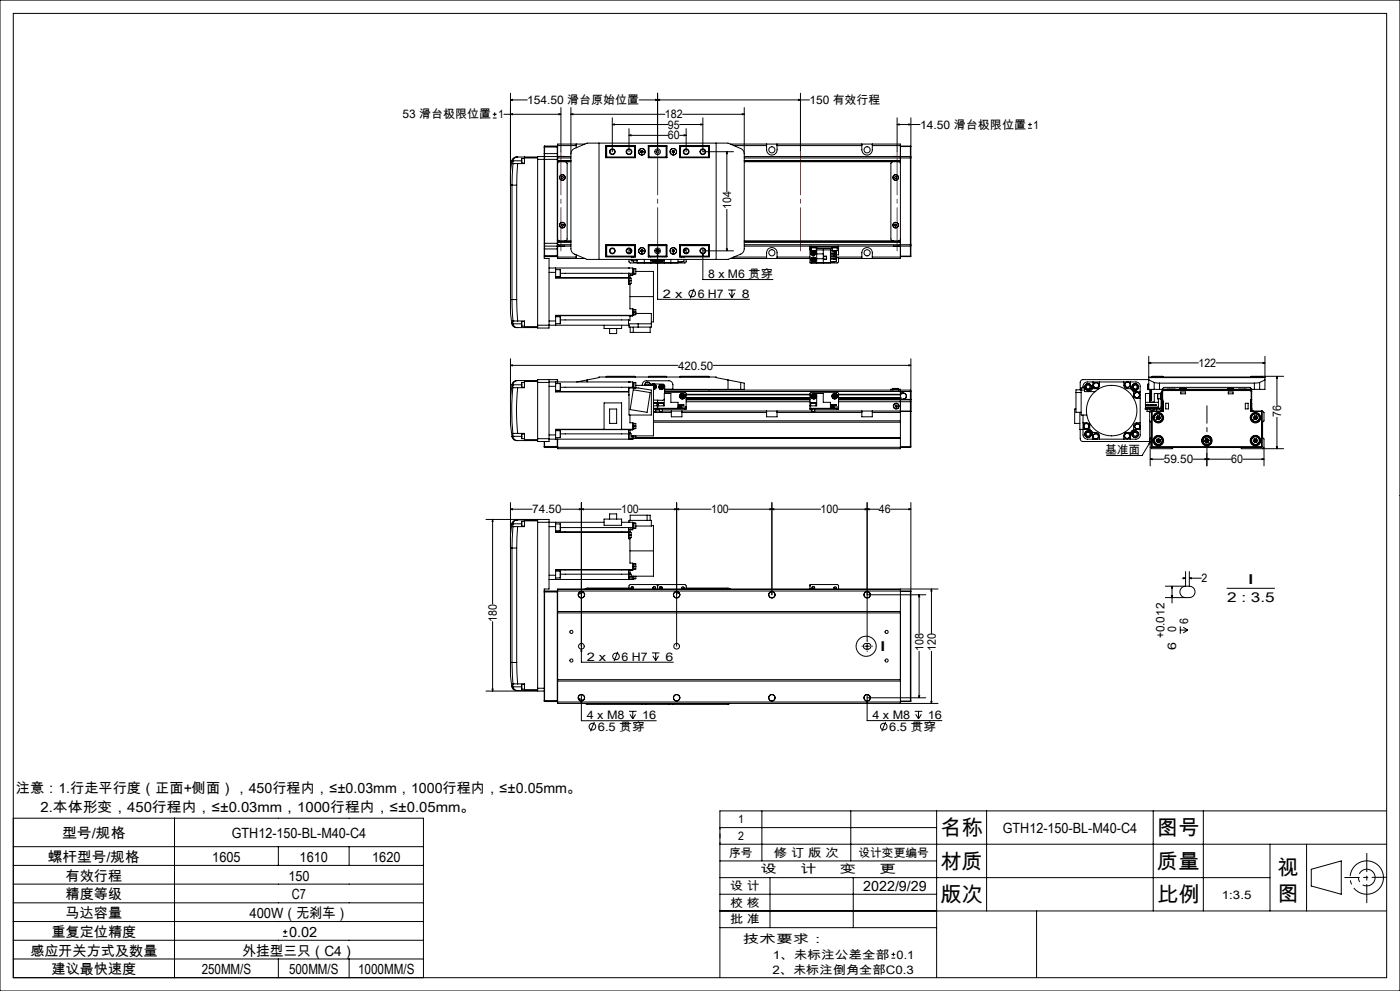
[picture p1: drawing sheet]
<svg xmlns="http://www.w3.org/2000/svg" width="420mm" height="297mm" viewBox="0 0 420 297" stroke-linecap="round" stroke-linejoin="round" font-family="sans-serif">
<g fill="none" stroke="#000" stroke-width=".3">
<path d="M0 0h420v297h-420zM4 4h412v289h-412zM147.8 35.4h1.2M147.8 34.3h1.2M148.4 33.7v1.1M151.2 34.3h17.1M153.1 29.9l.6-.1v.3zM153.1 34.3l.6-.2v.3zM153.1 29.9h5.1M153.1 27.9v61.9M167.7 34.1l.6 .2-.6 .1zM168.3 32.2v13.3"/>
<path d="M171.3 34.3l.6-.2v.3zM171.3 32.2v42.4l.3 .9 .4 .5 4.1 1.7h42.3l4.4-1.9 .5-1.2v-42.4M171.3 34.3h28.2M183.7 37.3l.6-.2v.4zM183.7 37.3h16.6M183.7 35.3v10.2M188.7 38.6v6.9M196.7 29.8l.6 .1-.6 .2zM197.3 29.9l.6-.1v.3zM197.3 27.9v17.6M203.9 37.3h7M204.8 34.3h18.5"/>
<path d="M205.8 38.6v6.9M210.3 37.1l.6 .2-.6 .2zM210.9 35.3v10.2h9.2M222.7 34.1l.6 .2-.6 .1zM239.5 29.8l.6 .1-.6 .2zM240.1 27.9v17.6M242.9 29.9h-51.2M269.1 37.3l.6-.2v.4zM269.1 37.3h6.9M269.1 35.3v10.2M272.7 37.1l.6 .2-.6 .2zM273.3 35.3v11.8"/>
<path d="M308.4 38.4h1.2M308.4 37.3h1.2M309 36.8v1.1M153.5 48.3l-.4 3.2v4h.5M153.5 48.3l.3 .1M153.6 55.5h1.4M153.6 55.5v34.3M153.8 48.4l.1 .6M153.9 49l-.3 6.5M153.9 49h.1M153.9 49h1.4M153.9 48.2h2.6"/>
<path d="M153.9 48.2l-.1 .2M155 55.5v34.3M155.3 47.1h-.3a1.44 1.44 0 0 0-1.5 1.2M155.3 49l-.3 6.5M155.3 47.1a1.42 1.42 0 0 0-1.4 1.1M155.3 47.1h6M156.5 47.5v1.4M156.5 47.5h.8M156.5 48.9h.8M157.3 47.1v.2M157.3 47.3v1.7h-2M157.3 47.3h4"/>
<path d="M161.3 47.8v49.7M161.3 47.8h6M163.3 46.9h-2v.9M163.3 46.9v30.6h1.4v20.8h-3.4v-.8M163.3 46v.9M163.3 46h4M163.3 44.1h4M163.4 46.9v26.9M163.4 43.8v3.1M163.4 43.8l-.1 2.2M163.4 46.9h3.8M163.4 46.9l-.1 .1"/>
<path d="M163.4 43.8h3.8M167.2 46.9v26.9M167.2 43.8v3.1M167.2 46.9l.1 .1M167.2 43.8h.1M167.3 46.9h.1M167.3 47v.8M167.3 47.8v25.1M167.3 46.9h4M167.3 48.1h4M167.3 43.6h5.6M167.3 47.3h4"/>
<path d="M167.7 46.9h1.7M168.6 52.9h.3l.1 .3-.2 .3h-.3l-.1-.3zM169.5 48.5l.5 .1 .1 .4v22.6l-.1 .4-.5 .2M171.3 48.5h-3.4l-.5 .2-.1 .3M171.3 46.1l.3-.9 .4-.5 4.1-1.8h42.3l4.1 1.8 .5 .5 .3 .9M172.9 43.2v1.1M175.5 43.2h-8.2v3.7M179.7 42.9v34.8M181.8 46.9h.1M181.8 43.7h8.8v3.6h-8.8zM181.9 43.8v3.5M181.9 43.8h8.7"/>
<path d="M181.9 43.8l.1 .1M182 47.1h8.4M182 43.9h8.4M182 43.9v3.2M182 47.1l-.1 .1h8.7M188.7 40.6l.6-.2v.3zM188.7 40.6h11.6M190.4 43.9l.2-.1v3.4l-.2-.1M190.4 43.9v3.2M192.3 45.6l.2 .2M192.3 45.3v.3M192.6 45.2l.3 .1"/>
<path d="M192.6 45.2l-.3 .1M192.8 45.6l-.3 .2M192.9 45.3l-.1 .3M194.5 43.7l.1 .1M194.5 43.7h5.6v3.6h-5.6zM194.5 43.8h5.6l-.3 .1M194.6 43.8v3.4l.1-.1M194.6 43.8l.1 .1M194.7 47.1h5.1M194.7 43.9h5.1M194.7 43.9v3.2M199.8 43.9v3.2"/>
<path d="M199.8 47.1l.2 .1h-5.5M201.7 45.6l.3 .2M201.7 45.3v.3M202 45.2l.3 .1M202 45.2l-.3 .1M202.3 45.3v.3M202.3 45.6l-.3 .2M203.9 40.6h1.9M203.9 43.7h8.9v3.6h-8.9zM203.9 43.8h8.8M204.1 43.9l-.1-.1v3.4l.1-.1M204.1 47.1h8.4"/>
<path d="M204.1 43.9h8.4M204.1 43.9v3.2M204.6 43.7v.1M205.2 40.4l.6 .2-.6 .1zM212.5 43.9v3.2M212.5 47.1l.2 .1h-8.8M212.7 43.8v3.5M212.7 46.9h.1M212.7 43.8l-.2 .1M214.8 42.9v34.8M218.1 45.5l.1 .6h-.3zM218.1 45.5v11.9"/>
<path d="M219.1 43.2h51v34.3h-18.5M220.1 43.6h9.9M223.3 48.5h46.3l.5 .2v.3M223.3 46.9h49.8M223.3 48.1h46.8M223.3 47.3h49.8M230 43.2a3.2 3.2 0 0 0 .4 2.8 1.56 1.56 0 0 0 1.7 .4 1.56 1.56 0 0 0 1-1.5v-1.7M233.1 43.6h25.5M258.6 43.2a3.2 3.2 0 0 0 .4 2.8 1.56 1.56 0 0 0 1.7 .4 1.56 1.56 0 0 0 1-1.5v-1.7M261.7 43.6h8.4M267.9 48.5l-.5 .1-.1 .4v22.6l.1 .4 .5 .2M268 46.9h1.7"/>
<path d="M268.6 52.9h.3l.1 .4-.2 .2-.3-.1zM270.1 43.8h3M270.1 43.9h3M273.1 46.9v.4M273.1 47.3h.2M273.1 46.9l.2 .2M273.1 43.8v.1M273.1 43.9v3M273.1 47.3v26M273.3 47.1v.2M273.3 47.3v26M163.3 76.6h4"/>
<path d="M163.3 72.9h4M163.3 73.7l.1 .1M163.3 74.6h4M163.3 76.8l.1 .1M163.4 73.8v3.1M163.4 73.8h3.8M163.4 76.9h3.8M167.2 73.8v3.1M167.3 71.6l.1 .4 .3 .2h3.6M167.3 73.7h.1M167.3 72.9v.8M167.3 73.8v3.7h8.2"/>
<path d="M167.3 73.8h4M167.3 72.5h4M167.3 77h5.6M167.3 73.3h4M167.3 73.7l-.1 .1M167.3 76.8l-.1 .1M167.7 73.8h1.7M168.4 67.4l.2-.2 .3 .1 .1 .3-.2 .2-.3-.1zM172.9 76.4v1.1M181.8 73.8h.1M181.8 73.4h8.8v3.6h-8.8zM181.9 73.4v3.5"/>
<path d="M181.9 76.9h8.7M182 73.6v3.2M182 73.6h8.4M182 76.8h8.4M182 76.8l-.1 .1M188.7 77.7v.8l.4 .3h8M188.7 74.5v1.4M189.1 75.1h.3M189.1 74.6v.5M189.3 77.7l.1 .2M189.4 77h.1M189.4 77.7v.4h1.7"/>
<path d="M189.4 75.2v.3M189.4 75.2h.1M189.5 78.1h.4M190 78.1v.6h1.1M190 76.9v.1M190.4 73.6l.2-.1v3.4l-.2-.1M190.4 73.6v3.2M190.6 73.5h-8.7l.1 .1M191.1 77.7v1.1h12.3v-1.1M192.3 75.3l.2 .2M192.3 75v.3M192.6 74.9l.3 .1"/>
<path d="M192.6 74.9l-.3 .1M192.8 75.3l-.3 .2M192.9 75l-.1 .3M193.3 77.7v1.1M194.5 73.4h5.6v3.6h-5.6zM194.5 73.5h5.6l-.3 .1M194.6 76.9l-.1 .1M194.7 73.6l-.1-.1v3.4M194.7 73.6v3.2M194.7 73.6h5.1M194.7 76.8h5.1M194.7 76.8l-.1 .1"/>
<path d="M195 76.9v.1M195.2 76.9v.1M195.3 77.7v1.1M195.4 78h.1M195.4 78h1.5M195.4 77.7v.3M195.5 78a.77 .77 0 0 0 .9 .6 .77 .77 0 0 0 .7-.9 .76 .76 0 0 1-.7 .8 .76 .76 0 0 1-.8-.5M195.7 76.9v.1M196 78l.1 .2M196.2 78l-.1 .2M196.5 78l.1 .1M196.6 78.1l-.5 .1"/>
<path d="M196.6 78v.1M196.8 75.1h.1M196.9 75.3l.1 .2M196.9 75.1h.1M196.9 75v.1M196.9 77.7v.3M197 74.9h.6M197.3 76.1l.1 .6h-.3zM197.3 74.3v15.4h27.6M197.5 77.7a.76 .76 0 0 0 .6 .9 .76 .76 0 0 0 .9-.6M197.7 78h.1M197.7 75.1h.1"/>
<path d="M197.7 78h1.5M197.7 75v.1M197.7 77.7v.3M197.7 75.3l-.1 .2M197.9 78v.1M197.9 78.1l.4 .1M198 78l-.1 .1M198.3 78v.2M198.6 78l-.3 .2M198.9 76.9v.1M199.2 77.7v.3M199.3 77.7v1.1"/>
<path d="M199.4 76.9v.1M199.8 76.8l.3 .1h-5.6M199.8 73.6v3.2M201.3 77.7v1.1M201.7 75.3l.3 .2M201.7 75v.3M202 74.9l.3 .1M202 74.9l-.3 .1M202.3 75v.3M202.3 75.3l-.3 .2M203.9 73.4h8.9v3.6h-8.9zM203.9 76.9h8.8"/>
<path d="M203.9 73.5h8.8l-.2 .1M204.1 73.6l-.1-.1v3.4l.1-.1M204.1 73.6v3.2M204.1 73.6h8.4M204.1 76.8h8.4M204.5 76.9v.1M204.5 78.4v.3h-1.1M204.6 76.9v.1M205.1 75.1h.4M205.2 77h.1M205.2 77.9v-.2v.7h-1.8M205.5 75.1h-.4"/>
<path d="M205.5 74.6v.5M205.8 77.7v.8l-.3 .3h-8M205.8 74.5v1.4M210.9 76.1l.1 .6h-.3zM210.9 74.3v9.5h21M210.9 75.2h9.2M212.5 73.6v3.2M212.5 76.8l.2 .1M212.7 73.4v3.5M212.7 73.8h.1M217.9 74.6h.3l-.1 .6zM218.1 62.8v12.4"/>
<path d="M219.1 77.5h23.9M220.1 77h9.9M223.3 73.8h49.8M223.3 72.5h46.8M223.3 73.3h49.8M230 77.5a3.2 3.2 0 0 1 .4-2.9 1.58 1.58 0 0 1 1.7-.3 1.58 1.58 0 0 1 1 1.5v1.7M233.1 77h9.9M243 74h.4M243 74v.5M243 74.5v4.3h6.1v-3.9M243 73.8v.2M243 74.9h.3"/>
<path d="M243 74.5h.3M243.3 74v.3h1.7v-.3M243.3 75.1h1M243.3 75.1h1.6M243.3 74.3v.8M243.4 73.8v.2M243.4 74h7.7M243.6 76l.3 .2M243.6 77.7l.1 .4M243.6 77.7l.8 .3M243.6 75.1a.76 .76 0 0 0-.3 1 .76 .76 0 0 0 1 .4 .76 .76 0 0 0 .4-1M243.6 75.6v.4"/>
<path d="M243.6 75.6l.4 .2M243.7 78.1l.4 .1M243.7 75.1a.75 .75 0 0 0-.4 1 .75 .75 0 0 0 1 .4 .75 .75 0 0 0 .4-1M243.9 77.4l.4 .1M243.9 77.4l-.3 .3M243.9 77.4l.2 .8M244 75.8l.3 .3M244 75.8l-.1 .4M244.1 75.4l.3 .2M244.1 75.4l-.5 .2M244.1 75.4l-.1 .4M244.3 75.1l.4 .4"/>
<path d="M244.3 77.5l.1 .5M244.3 77.5l-.6 .6M244.3 76.1l-.4 .1M244.4 75.6l-.1 .5M244.4 75.6l-.8 .4M244.4 78l-.3 .2M244.9 75.1h-.6M244.9 74.3v.8M244.9 74.9l4.8 .1M244.9 74.5h4.8M245 74.9v3.9M245 76.1h2"/>
<path d="M245 77.5h2M247 74.9v3.9M247.1 76.8h.9v.9h-.9zM249.1 75.5h1.8v.4M249.1 76.2h1.8v.5h-1.8M249.1 77h1.8v.4h-1.8M249.1 77.7h1.8M249.1 75.9h1.8M249.6 74v.3h1.6M249.7 75.1h1.5M249.7 74.3v.8M250.2 77.4v.3l.4-.2 .3 .2"/>
<path d="M250.2 75.1v.4M250.2 76.7v.3M250.2 78.4v.3h-1.1M250.4 75.5h.4M250.5 77.5h.1M250.9 75.9l-.2 .3-.5-.3v.3M250.9 75.7v.2M250.9 77.7v.2M250.9 77.3h.7v1.2l-.4 .3h-8M250.9 77.7v.7h-1.8M250.9 77h7.7M251.1 74h.5"/>
<path d="M251.1 73.8v.2M251.2 74.3v.8M251.2 74.5h.4M251.2 74.3h.1M251.3 74v.3M251.6 74v.5M251.6 73.8v.2M251.6 74.5v1.9h-.7M258.6 77.5a3.2 3.2 0 0 1 .4-2.9 1.58 1.58 0 0 1 1.7-.3 1.58 1.58 0 0 1 1 1.5v1.7M261.7 77h8.4M268 73.8h1.7M268.4 67.4l.2-.2 .4 .1v.3l-.3 .2z"/>
<path d="M270.1 71.6l-.1 .4-.3 .2h-46.4M270.1 76.9h3M270.1 76.8h3M273.1 73.3h.2M273.1 73.3v.5M273.1 76.8h.2M273.1 76.8v.1M273.1 73.8v3M273.3 73.3v.3M273.3 73.6l-.2 .2M273.3 76.8l-.2 .1M273.3 73.6v3.2"/>
<path d="M153.1 89.8v4l.4 3.1M153.1 89.8h.5M153.5 96.9a1.47 1.47 0 0 0 1.8 1.3M153.6 89.8h1.4M153.6 89.8l.3 6.4M153.8 96.9h-.3M153.8 96.9l.1 .1M153.9 96.2h1.4M153.9 96.2h.1M153.9 96.2l-.1 .7M153.9 97a1.35 1.35 0 0 0 1.4 1.2M153.9 97h2.6"/>
<path d="M155 89.8l.3 6.4M155.3 96.2h2v1.7M155.3 98.2h6M156.5 97.7h.1M156.5 96.3h.1M156.5 96.4v1.3M156.5 96.3h.8M156.5 97.8h.8M157.3 97.9v.3M157.3 97.9h4M164.7 80.3h25.1v1.6M164.7 96.2h2"/>
<path d="M164.7 81.6h2M166.7 83.2l22.1 .1v1.7M166.7 80.3v1.3M166.7 96.2v1.3M166.7 81.6v1.7h21.9M166.7 82.9h1.4M166.7 80.8h1.4M166.7 97h1.4M166.7 94.9h1.4M166.7 94.6h23.1M168.1 80.8v2.1M168.1 94.9v2.1"/>
<path d="M168.1 95.9l20.5 .1M168.1 81.9h21.7M181.2 97.5v1h5.3v-1M182.9 98.5v1.5h2.1v-1.5M188.6 83.3v.8M188.6 84.1v1.2h.4M188.6 81.9v1.4M188.6 81.9h.1M188.6 97.5h.1M188.6 80.3h.1M188.6 96v1.5M188.6 84.1h.7"/>
<path d="M188.6 97h6.8M188.6 83.1h.4M188.8 83.4h.5v.7M189 84.9v.4M189 85.3v7.3h.8v1.9M189 83.1v.3M189 88.9h7M189.1 98v1.6h6v-1.6M189.3 84.1v.8l-.7 .1M189.8 94.5v.1M189.8 92.7h.4v1.7h-.4M189.8 94.6l-.8 .1v1.3h-.4"/>
<path d="M189.8 81.9v.4M189.8 82.3h-.8v.8M189.8 80.5h.4v1.7h-.4M189.8 82.3v.3h-.8M189.8 94.5h-23.1v1.7M189.8 93.6h.9M190 98v1.6M190 92.7v1.7M190 80.5v1.7M190.2 92.8h.5v.8M190.2 80.5h.5v1.6h-.5M190.7 93.6v.7h-.5"/>
<path d="M190.7 81.3h5.3v7.6M190.7 93.9h4.7v4.1h-6.7v-.5h-27.4M191.5 97v1M196 88.9v7.6h-.6M208.2 86.6l-1.1 2.8M218.4 86.9h2.3M218.7 87.8l.9 1.4M219.6 86.9v2.3M220.4 87.8l-.8 1.4M153.1 119.1v8l.5 3.7M153.1 109.5l.6-.1v.2zM153.1 107.5v11.6"/>
<path d="M153.1 109.5h50.3M153.6 115.3h.1M153.6 115.3l.3 .1M153.6 115.3l-.5 3.8M153.8 116.2a74.7 74.7 0 0 0 0 13.7M153.8 116.2h1.5M153.9 115.4l-.1 .8M153.9 115.3v.1M153.9 115.3h2.6M155.3 114a1.47 1.47 0 0 0-1.7 1.3M155.3 116.2a66.6 66.6 0 0 0 0 13.7M155.3 114a1.39 1.39 0 0 0-1.4 1.3"/>
<path d="M155.3 114h6M156.5 116h.1M156.5 115.3v.7M156.5 114.6v.7M156.5 115.3v.8M156.5 114.6h.8M156.5 116.1h.8M157.3 114v.3M157.3 114.3h4M157.3 114.3v1.9h-2M161.3 114.6h3.4M161.3 114.6v16.9"/>
<path d="M164.7 113.8v.8M164.7 114.5h25.1v1.6M164.7 114.6v16.9M164.7 115.8h2M166.7 114.5v1.3M166.7 115.8v1.7h21.9v-1.2h2.9l3.9 .6v7.5h-6.7v-8.1M166.7 117h1.4M166.7 115h1.4M166.7 117.3h21.9M167.2 113.8h-5.9v.8M167.2 113.8v.7M167.2 113.8l.1 .7"/>
<path d="M168.1 115v2M168.1 116.1h21.7M176.1 113.9v.6M176.1 113.9l3.6-.7v-.2h35.1v.2l3.6 .7M176.1 113.9l-3.1 .6M181.9 112.9h8.7M181.9 112.9v.1M188.6 114.5h.1M188.7 118.2v.2M188.8 114.5h.1M189.8 116.1v.2M189.8 114.6h.2v1.7"/>
<path d="M190 116.8l5.1 .8-1 6-5-.8zM190 114.6l.7 .1v1.6M190.2 114.6v1.7M190.6 112.9v.1M190.7 115.5h5.3M192.7 115.5a1.23 1.23 0 0 1 1.2-1.4h6.8a1.21 1.21 0 0 1 1.2 1.2v1.4h20.3M193.4 115.5a.87 .87 0 0 1 .9-1 .87 .87 0 0 1 .9 1l.4-.5 3.5 .2 .3 .4v2.3M193.5 115.5a.79 .79 0 0 1 .8-.9 .79 .79 0 0 1 .8 .9M194 115.5a.29 .29 0 0 1 .3-.4 .29 .29 0 0 1 .2 .4M194.6 112.9h5.4M194.6 112.9v.1M195.5 115.5a.77 .77 0 0 1 1.3 .1 .77 .77 0 0 1-.8 1.1 .75 .75 0 0 0 .8-1.1 .75 .75 0 0 0-1.3-.1"/>
<path d="M196 115.5v15.1h-6.7M196 115.5l.4 .1M196 116.3h.3M196 115.9h.1M196 115.6l.1 .3M196.1 115.9l.2 .4M196.1 115.9l.4 .1M196.1 115.9l-.1 .1M196.4 115.6l.1 .4M196.4 115.6l-.3 .3M196.5 116l-.2 .3M197.3 119.9v2.8"/>
<path d="M198 115.9l.1 .4M198 115.9l.4 .1M198.1 116.3l.4 .1M198.3 115.6l-.3 .3M198.3 115.6l.4 .1M198.3 115.6l.1 .4M198.4 116l.1 .4M198.4 116l.4 .1M198.7 115.7l.1 .4M198.7 115.7l-.6 .6M198.8 116.1l-.3 .3M199.3 119.6l-.5 .4-2.8-.1"/>
<path d="M199.4 117.6h6.3l.1 .3v4.1M199.4 116.9h73.7M199.4 116.6h2.5M199.4 117.3h73.7M200 112.9v.1M204 112.9h8.7M204 112.9v.1M204.3 118.6l.1 .4M204.3 118.6l.8 .3M204.4 119l.4 .2M204.7 118.3l.4 .2M204.7 118.3l-.4 .3"/>
<path d="M204.7 118.3l.1 .9M205.1 118.5v.4M205.1 118.5l-.7 .5M205.1 118.9l-.3 .3M205.8 119.2h37.2M205.8 118.2h37.2M205.8 118.3h37.2M205.8 119.8h37.2M205.8 119.7h37.2M205.8 119.3h37.2M212.7 112.9v.1M212.7 116.7v.2"/>
<path d="M214 109.5h59.3M218.4 113.9v2.8M218.4 113.9l3.8 .7M222.2 114.6l1.1 .2v1.9h-1.1M222.2 114.6v2.1M243.7 118.8l.4 .4M243.8 118.5l-.1 .3M243.8 118.5l.6 .5M244.1 118.7l-.4 .1M244.1 118.7v.5M244.2 118.3l.3 .3M244.2 118.3l-.4 .2"/>
<path d="M244.2 118.3l-.1 .4M244.4 119l-.3 .2M244.5 118.6l-.1 .4M244.5 118.6l-.4 .1M250 118.6v.4M250 119l.4 .2M250 118.6l.4 .1M250.4 118.3l.4 .2M250.4 118.3l-.4 .3M250.4 118.7l-.4 .3M250.4 118.3v.4M250.4 118.7v.5"/>
<path d="M250.4 118.7l.4 .2M250.8 118.5v.4M250.8 118.9l-.4 .3M250.8 118.5l-.4 .2M251.6 118.2h18.5M251.6 119.2h18.5M251.6 118.3h18.5M251.6 119.8h21.5M267.9 116.4h1.7M267.9 116.6h.1M267.9 116.7h-.6v.2M267.9 116.6h1.7"/>
<path d="M267.9 116.4v.5M267.9 116.7h1.7M269.5 116.7h.1M269.6 116.7h.5v3M269.6 116.4v.5M270.1 119.2l-18.5 .1M270.1 119.7v14.8h-102.8v-2.9M270.1 119.2h.1M270.1 118.2h.1M270.1 119.7h.1M270.1 117.8h.9M270.1 119.7h3"/>
<path d="M270.1 117.9h.9M271 117.8a.99 .99 0 0 1 1 .8 .99 .99 0 0 1-.8 1.1M271 117.9a.88 .88 0 0 1 .9 .8 .88 .88 0 0 1-.9 .9M271 117.8v.1M271 119.6v.1M271 119.6l-19.4 .1M272.7 109.4l.6 .1-.6 .1zM273.1 116.9v.4M273.1 119.7l.2 .1M273.1 119.7v.1M273.1 119.8v.6M273.1 117.3v2.4"/>
<path d="M273.3 119.8h-.2M273.3 119.8l-.2 .6M273.3 107.5v26.4M322.8 117.6h1.5M324.3 116.8h-1.5v6.8h1.5M324.3 116.9h1.1M325.9 115.6l.5-.3 .6 .3v.7l-.6 .3-.5-.3zM327.7 116.5a1.37 1.37 0 0 1-1.3 .9M327.7 116.5h1.5l.2 .2M327.9 114.5l-.2 2M328.5 117.4h.1M328.5 117.4h-3.1v-1.1h-1.1v8.1h1.7"/>
<path d="M328.8 114.6a.83 .83 0 0 0-.8 .9 .83 .83 0 0 0 .8 .8M328.8 114.6a.83 .83 0 0 1 .9 .9 .83 .83 0 0 1-.9 .8M329.8 114.5v1.1l-.3 .6 .2 .3M337.1 114.5v1a.96 .96 0 0 0 1 1h1.2l.8 .8M338.1 114.5h-11.9a1.42 1.42 0 0 0-1.3 1.8M338.4 114.5h2.4a1.27 1.27 0 0 1 1.3 1.3v11.9M339.1 114.5l.2 2.1M339.8 117.2l.3 .1M340 119.3l.3-.2 .6 .3h1.2M340.1 117.3l2 .2M340.1 117.3v1.4l-.3 .2M340.2 118.4a.85 .85 0 0 0 .9 .8 .85 .85 0 0 0 .8-.8"/>
<path d="M340.2 118.4a.85 .85 0 0 1 .9-.8 .85 .85 0 0 1 .8 .8M340.2 118.4a.85 .85 0 0 1 .9-.9 .85 .85 0 0 1 .8 .9M340.2 115.4h.7l.3 .6-.3 .6h-.7l-.3-.6zM344.3 115.2l.1 1.6M344.4 115.2h-.1M344.4 115.1l-.1 .1M344.4 115.2v1.6M344.4 115.1v.1M344.4 116.8h.8M344.4 115.2h.2M344.4 115.1h.2M344.6 108.8l.6-.2v.3z"/>
<path d="M344.6 106.8v9.9h1.7M344.6 108.8h14.9M344.6 113.8h-19.7a.84 .84 0 0 0-.8 .8v2.2M344.6 113h34.9M344.6 113.2h34.9M344.6 113.9l1.7 .7M344.9 116.8v3.7M345.2 119.4v.6h.3v-.6M345.2 119.4h.3M345.2 116.7v2.7M345.5 112.9h3.4M345.5 112.9v.1"/>
<path d="M345.5 116.7v2.7M346.3 114.6l1.5 .2M346.3 116.7h1.5M346.3 114.6v2.1M347.3 118v1.5M347.3 119.5h.8M347.3 118h.8M347.5 118l-1.2-.1v2.6h-1.4v-2.6h-1.3v4.5M347.5 119.5v2.9M347.8 116.7h.9M347.8 114.8h28.5M347.8 114.8v1.9"/>
<path d="M348.3 117.9h-.2v1.7h.2M348.3 118h.4M348.3 118v4M348.7 117.6h-.4v.4M348.7 116.7v4.2M348.7 116.7l.4-.6h26l.4 .6M348.7 119.8l.1 .6M348.7 116.6h26.7M348.7 116.6v.5M348.7 119.9v1M348.8 119.8l.2 .6M348.8 119.7v.1"/>
<path d="M348.8 119.7l-.1 .1M348.8 119.8h-.1M348.8 117.3v2.4M348.9 112.9v.1M349.1 116.9v.1M349.1 117l-.3 .3M349.1 116.9l-.4 .3 .1 .1M349.1 116.9h26M349.1 117h26M350.2 116.9v-.2h.6v.2M352.5 116.6v.1M354 116.6l.1 .1"/>
<path d="M354 116.4h1.8M354 116.6h1.8M354 116.4v.2M354.2 117.5h1.4v.5h-1.4zM355.8 116.6l-.1 .1M355.8 116.4v.2M364.8 108.8h14.7M368.3 116.6l.1 .1M368.3 116.4h1.8M368.3 116.6h1.8M368.3 116.4v.2M368.5 117.5h1.4v.5h-1.4z"/>
<path d="M370 116.7h.1M370.1 116.4v.2M371.7 116.6v.1M373.3 116.9v-.2h.6v.2M375.1 117l.3 .3M375.1 116.9v.1M375.1 116.9l.3 .2v.2M375.2 112.9h3.4M375.2 112.9v.1M375.3 119.8l-.2 .6M375.3 119.8h.2M375.4 119.7l.1 .1"/>
<path d="M375.4 119.7l-.1 .1M375.4 117.3v2.4M375.4 116.6v.5M375.4 119.9v1M375.5 119.8l-.2 .6M375.5 116.7h.8M375.5 116.7v4.2M376.3 116.7h1.6M376.3 114.8v1.9M377.9 114.6l-1.6 .2M377.9 114.6v2.1M378.5 112.8l.1 .1"/>
<path d="M378.6 112.9v.1M378.9 108.6l.6 .2-.6 .1zM379.5 106.8v9.9h-1.6M379.5 113.9l-1.6 .7M383.1 112.8l.1 .6h-.3zM383.1 112.8v8.7M385.1 112.8l-9.9 .1M153.6 130.8a1.41 1.41 0 0 0 1.7 1.2M153.6 130.8h.1M153.8 129.9l.1 .9M153.9 130.8h.1M153.9 130.8a1.39 1.39 0 0 0 1.4 1.2"/>
<path d="M153.9 130.8h-.3M153.9 130.8h2.6M155.3 129.9h-1.5M155.3 132h6M155.3 129.9h2v1.9M156.5 130.8v.7M156.5 130.1v.7M156.5 130.1h.8M156.5 131.5h.8M157.3 131.8v.2M157.3 131.8h4M161.3 131.5v.8h3.4v-.8"/>
<path d="M161.3 131.5h3.4M163.3 133.8h4M163.3 132.3l.1 1.8M163.4 132.3v1.8M163.4 134.1h3.8M164.7 130.3h2M166.7 130.3v1.3M166.7 131.2h1.4M166.7 129.1h1.4M166.7 128.8h23.1M167.2 131.6v2.5M168.1 129.1v2.1"/>
<path d="M168.1 130h20.5M181.2 120.8h5.3v7.9h-5.3zM181.2 128.7h-14.5v1.6M182.9 122.6h2.1v4.3h-2.1zM186.5 128.7h3.3M188.6 128.8h.1M188.6 128.8v1.2M188.6 130v1.6M188.6 131.6h.1M188.6 130h.7v1.6h-.5M188.6 129.6h.4M188.8 130v1.6"/>
<path d="M189 129.6v.4M189 124.4v2.3h.8v2M189 131.6h.1M189.8 128.7v.1M189.8 126.9h.4v1.6h-.4M189.8 128.8h-.8v.8M189.8 130.6v1h-25.1M189.8 127.7h.9M190 126.9v1.6M190 130.6v.9M190.2 126.9h.5v.8M190.2 130.6v.9h-.4"/>
<path d="M190.2 131.4h79.9M190.7 127.7v.8h-.5M190.7 130.6v.8M190.7 131.1h79.4M196 123.3h.7zM196 120.8h1.1M196 123.6h5.4M196 126.1h74.1M196 126.5h74.1M196 121.6h3.3v-3.7h2v2.7h2.1v1.8M196 122.4h.8M196 122.7h.8"/>
<path d="M196.1 120.8h1M196.7 122.7v.6M196.7 123.2h1.1M196.8 122.7h.5M196.8 122.4h.9M196.8 122.4v.3M197.1 120.8v.8M197.3 122.7h.4M197.5 120.8h1.5M197.5 120.8v.8M197.7 122.4h7.7M197.7 122.7h7.7"/>
<path d="M197.7 122.4v.3M197.8 123.3h.1M197.8 122.7v.6M197.9 123.3h.8M198.7 123.3h-.8M198.7 122.7v.6M198.7 123.2h2.7M199 120.8v.8M201.4 123.2h3.2M201.4 123.2v1.7h3.2v-1.7M203.4 121.4h1.8h-1.8M204.5 122v.2h-1.1"/>
<path d="M204.6 123.6h25.4M204.6 123.2h25.4M205.4 122.4h.4M205.4 122.4v.3M205.8 122.4v.3h-.4M205.8 122v.4M205.8 122h-2.4M205.8 120.4h37.2M230 123.2h3.1M230 123.2v1.7h3.1v-1.7M233.1 123.6h25.5M233.1 123.2h10.5"/>
<path d="M243 122.4h.4M243 121.6h2v-3.7h2v2.7h2.1v1.8M243.2 120.8h1.6M243.2 120.8v.8M243.4 122.4h7.7M243.4 122.7h7.7M243.4 122.4v.3M243.6 123.3h.1M243.6 122.7v.6M243.7 123.3h.7M244.4 123.3h-.7M244.4 122.7v.6"/>
<path d="M244.4 123.2h14.2M244.8 120.8v.8M249.1 121.4h1.8h-1.8M250.2 122v.2h-1.1M251.1 122.4h.5M251.1 122.4v.3M251.6 122v-4.1l-.2-.3h-8l-.4 .3v4.8h.4M251.6 122.4v.3h-.5M251.6 122v.4M251.6 122h-2.5M251.6 120.4h21.5M258.6 123.2h3.1"/>
<path d="M258.6 123.2v1.7h3.1v-1.7M261.7 123.6h8.4M261.7 123.2h11.4M268.7 121.4l.4 .1 .1 .3-.2 .2h-.4l-.1-.4zM270.1 133.9h3M270.1 123.3h3M273.1 133.9h.2M273.1 133.9v.2M273.1 123.2v.1M273.1 134.1h-105.9M273.1 120.4v2.8M273.1 123.3v10.6"/>
<path d="M273.3 133.9l-.2 .2M322.8 122.6h-.4v4.3h1.6M324 123.6v5.1h1.8M324.1 128.7v2.8a.84 .84 0 0 0 .8 .8h20.2M324.9 126.7h1.2l.5 .3 .3-.2M324.9 128.7l1.6 .1M324.9 124.4v5.9a1.33 1.33 0 0 0 1.3 1.3h2.4M325 127.7a.86 .86 0 0 1 .9-.9 .86 .86 0 0 1 .9 .9M325.1 127.7a.85 .85 0 0 1 .8-.8 .85 .85 0 0 1 .9 .8M325.1 127.7a.85 .85 0 0 0 .8 .9 .85 .85 0 0 0 .9-.9M326.1 129.5h.6l.4 .6-.4 .6h-.6l-.3-.6zM326.5 128.8h.4"/>
<path d="M326.5 128.8a1.81 1.81 0 0 1 1.4 2.2v.6M326.9 128.8l.8 .8h1.1a1.09 1.09 0 0 1 1 1v1M327.2 127.2l-.3 .1v1.5M337.3 129.6l.2 .3-.3 .4-.1 1.3M337.6 129.4l.2 .2h1.5M338.1 129.8a.85 .85 0 0 0-.8 .8 .85 .85 0 0 0 .8 .9M338.1 129.8a.85 .85 0 0 1 .9 .8 .85 .85 0 0 1-.9 .9M338.1 129.7a.86 .86 0 0 0-.8 .9 .86 .86 0 0 0 .8 .9M339.2 130l-.1 1.6M339.3 129.6l-.1 .4M340 129.8l.6-.3 .5 .3v.7l-.5 .3-.6-.3zM342.1 126.7h-1a.96 .96 0 0 0-1 1v1.1l-.8 .8"/>
<path d="M342.1 128.7h-1a1.55 1.55 0 0 0-1.9 1.3M342.1 127.9v2.4a1.26 1.26 0 0 1-1.3 1.3h-11.9M343.6 120.6h3.9M343.7 122h3.8v.2h-3.8zM344 122.4h-.4v.3h.4M344 122.4h3.9M344 121.4h.7zM344 122.7h1.2M344 122.4v.3M344.1 123.3h.9M344.1 123.3h.8M344.1 122.7v.6"/>
<path d="M344.9 126.1l.4 .4v4.6l-.2 .3v8.2M344.9 123.3v9M345 121.4h.4zM345 122.7v.6M345 123.3h-.1M345.1 132.5l-.2 .6-.3-.1zM345.1 134.1l.4 .4h6.1l.5-.4M345.1 132.5l-2.5 4h-10.6M345.1 137.6l.6-.1v.3zM345.1 137.6h4M345.2 122.7h.8M345.2 122.4v.3"/>
<path d="M345.5 123.3h.2M345.5 133.9h.2M345.5 133.9l.2 .2M345.5 123.3v10.6M345.7 133.9v.2M345.7 134.1h32.8M345.7 133.9h32.8M345.7 123.3h3.3M345.7 123.3v10.6M345.7 121.4h.4zM346 122.4v.3M346 122.7h1.9"/>
<path d="M346.1 122.7v.5M346.5 121.4h.4zM346.9 125.1l.2 .6M346.9 125.1l.6 .1M346.9 132.3l.5 .4M347 131.7l-.1 .6M347 131.7l.5 .3M347 122.7v.5M347.1 125.7l.6 .1M347.3 124.6l.6 .1M347.3 124.6l-.4 .5M347.3 124.6l.2 .6"/>
<path d="M347.5 132l-.6 .3M347.5 132l.5 .5M347.5 132l-.1 .7M347.5 125.2l.7 .1M347.5 125.2l-.4 .5M347.5 125.2l.2 .6M347.6 131.4l.5 .4M347.6 131.4l-.6 .3M347.6 131.4l-.1 .6M347.9 122.4v.3M347.9 124.7l.3 .6M347.9 124.7l-.4 .5"/>
<path d="M348 132.5l-.6 .2M348.1 131.8l-.1 .7M348.1 131.8l-.6 .2M348.2 125.3l-.5 .5M348.3 122l-.4 .4M348.3 122h.3M348.6 122.5l.1 .1M348.6 122.1l-.7 .6M348.6 122.6l-.5 .6M348.7 120.9l-.1 1.6M348.7 120.9v1.7M348.7 122.6h.1"/>
<path d="M348.7 120.9h.1M348.7 122.6l-.4 .6M348.8 120.9h.1M348.8 122.6h.1M348.8 120.9v1.7M348.8 120.4h.2M348.8 123.2l.2 .1M348.8 123.2h-3.5l-.4 .4M348.8 120.4v2.8M349 120.4v2.9M349.7 120.9h.9v1.7h-.9zM352 134.1h20.1"/>
<path d="M358 137.6h11.4M361.4 132.2l.4 .5M361.5 137.5l.6 .1-.6 .2zM361.6 131.5l-.2 .7M361.6 131.5l.5 .5M362.1 132l-.7 .2M362.1 132l.4 .5M362.1 137.6l.6-.1v.3zM362.1 135.9v3.7M362.3 131.4l.4 .5M362.3 131.4l-.7 .1M362.3 131.4l-.5 1.3"/>
<path d="M362.5 132.5l-.7 .2M362.7 131.9l-.2 .6M362.7 131.9l-.6 .1M372.1 134.1l.4 .4h12.6M372.9 137.6h6.3M373.6 120.9h.8v1.7h-.8zM375.1 120.4h.2M375.1 123.3h3.4M375.1 120.4v2.9M375.3 122.5h.1M375.3 123.2l-.2 .1M375.3 123.2h3.5l.4 .4v2.5l-.4 .4v4.6l.4 .4v8.1"/>
<path d="M375.3 120.4v2.8M375.3 120.9h.1M375.3 120.9v1.7M375.3 122.6h.2M375.3 120.9h.2M375.4 122.6l.4 .6M375.5 120.9v1.6M375.5 120.9v1.7M375.5 122.6l.5 .6M375.5 122.5v.1M376 132.1l.3 .5M376 125.1l.2 .6"/>
<path d="M376 125.1l.6 .1M376.2 125.7l.7 .1M376.3 131.5l-.3 .6M376.3 131.5l.3 .5M376.4 124.6l-.4 .5M376.4 124.6l.6 .1M376.4 124.6l.5 1.2M376.6 132l-.3 .6M376.6 132l.4 .6M376.6 125.2l.7 .1M376.6 125.2l-.4 .5M376.9 131.5l.4 .5"/>
<path d="M376.9 131.5h-.6M376.9 131.5l-.3 .5M377 132.6h-.7M377 124.7l.3 .6M377 124.7l-.4 .5M377.3 132l-.3 .6M377.3 132l-1.3 .1M377.3 125.3l-.4 .5M378.5 133.9v.2M378.5 133.9h.1M378.5 123.3h.1M378.5 123.3v10.6"/>
<path d="M378.6 137.5l.6 .1-.6 .2zM378.6 133.9l-.1 .2M378.6 123.3v10.6M379.2 134.1l-.4 .4M382.9 133.9h.3l-.1 .6zM383.1 125.1v9.4M145.8 155.7h18.9v20.8h-1.4l.1 33.8M147.8 155.7l.1 .6h-.3zM147.8 155.7v25.3M153.1 152.6l.6-.1v.3zM153.1 150.6v47.9M153.1 152.6h6.6"/>
<path d="M153.5 157.1l-.4 3.2v3.9h.5M153.5 157.1h.3M153.8 157.1l.1 .7M153.9 157.8l-.3 6.4M153.9 157.8h.1M153.9 157.8h1.4M153.9 157l-.1 .1M153.9 157h2.6M155.3 155.8h-.3a1.43 1.43 0 0 0-1.5 1.3M155.3 157.8l-.3 6.4M155.3 155.8a1.39 1.39 0 0 0-1.4 1.2M155.3 155.8h6"/>
<path d="M156.5 156.2v1.5M156.5 156.2h.8M156.5 157.7h.8M157.3 155.8v.3M157.3 156.1v1.7h-2M157.3 156.1h4M161.3 155.7v.8M161.3 156.5v49.8M161.3 156.5h19.9M164.7 157.8h2M166.7 156.5v1.3M166.7 157.8v1.7l22.6 .1v.7"/>
<path d="M166.7 159.1h1.4M166.7 157h1.4M166.7 159.4h21.9M168.1 157v2.1M168.1 158.1h21.7M168.5 152.6h17.8M173.8 152.5l.6 .1-.6 .2zM174.4 152.6l.6-.1v.3zM174.4 150.6v47.9h27.6M181.2 155.6h5.3v1.8h-5.3zM182.9 155.6v-1.6h2.1v1.6M186.5 156.5h3.3v1.6"/>
<path d="M188.6 159.4v.9M188.6 158.1h.1M188.6 158.1v1.3M188.6 156.5h.1M188.6 159.3h.4M188.7 156.5v-.5h6.7v1.7h-4.7M188.8 159.5v1.7M189 159.3v.3M189.1 156v-1.6h6v1.6M189.8 158.1v.4M189.8 158.5h-.8v.8M189.8 156.7h.4v1.7h-.4"/>
<path d="M189.8 158.5v.3h-.8M190 156.7v1.7M190.2 156.8h.5v1.5h-.5M194.1 154.4v1.6M195.4 157.5h.6v7.6M202.4 152.5l.6 .1-.6 .2zM203 152.6l.6-.1v.3zM203 150.6v43.1M213.3 152.6h-21.6M218.6 152.6h27.6M231 152.5l.6 .1-.6 .2zM231.6 150.6v27.7"/>
<path d="M231.6 152.6l.6-.1v.3zM259.5 152.5l.6 .1-.6 .2zM260.1 150.6v41.5M260.1 152.6l.6-.1v.3zM263.6 152.6h-12.1M267.2 152.6h6.1M272.7 152.5l.6 .1-.6 .2zM273.3 150.6v59.5M153.6 164.2h1.4M153.6 164.2v34.3M155 164.2v34.3M163.3 177.4h4"/>
<path d="M163.4 177.1v33.2M163.4 177.1h3.8M163.4 177.1l-.1 .1M164.7 172.4h2M166.7 172.4v1.3M166.7 173.2h1.4M166.7 171.2h1.4M166.7 170.8h23.1M167.2 177.1v33.2M167.2 177.1l.1 .1M167.3 177.1h105.8M167.3 176.7h102.8"/>
<path d="M168.1 171.2v2M168.1 172.1h20.5M175 177.5l-1.5 .6M188.6 160.3v1.2h.4M188.6 170.8h.1M188.6 170.8v1.3M188.6 172.1v1.6M188.6 173.7h.1M188.6 172h.2v1.7M188.6 160.3h.7M188.6 171.7h.4M188.6 172.9h.7"/>
<path d="M188.7 176.5v-1l.4-.3h7.7l.5 .4 .4-.4h7.7l.4 .3v1M188.7 176.2h-12.6l-.6 .3M188.8 172h.5v.9M189 161.1v.4M189 171.7v.3M189 161.5v7.3h.8v1.9M189 173.6v.1M189 165.1h7M189.3 160.3v.8l-.7 .1M189.3 172.9v.7h-.5M189.4 176.3h.6M189.4 176.1l-.1 .1"/>
<path d="M189.5 175.9h.4M189.6 176.5a.34 .34 0 0 1-.2-.5 .34 .34 0 0 1 .6 0 .34 .34 0 0 1-.2 .5M189.8 170.7v.1M189.8 168.9h.2v1.7M189.8 170.8l-.8 .1v.8M189.8 172.7v1h-25.1M189.8 170.7h-23.1v1.7M189.8 169.8h.9M190 168.9l.7 .1v.8M190 172.7v.8M190 176.1v.2M190.2 168.9v1.7h-.4"/>
<path d="M190.2 172.7v.8h-.4M190.7 169.8v.8h-.5M190.7 172.7v.8h-.5M196 176.5a.42 .42 0 0 1 0-.6 .42 .42 0 0 1 .6 0 .42 .42 0 0 1-.1 .6M196 165.1v7.6h-6.7M197.1 175.3h.4M197.3 175.3v1.2M198 176.5a.42 .42 0 0 1 0-.6 .42 .42 0 0 1 .6 0 .42 .42 0 0 1-.1 .6M203 177.3l.3 .4h.5M203.4 177.4v.4M204.5 176.3h.7M204.5 176.1v.2"/>
<path d="M204.8 176.5a.34 .34 0 0 1-.2-.5 .34 .34 0 0 1 .5 0 .34 .34 0 0 1-.1 .5M205.2 176.1v.2M205.2 176.2h.1M205.8 176.2h12.6l.7 .3M243 175.6l.4-.4h7.7l.5 .3v1M243.2 175.3h-.2v1.2M243.7 176.5a.42 .42 0 0 1 0-.6 .42 .42 0 0 1 .6 0 .42 .42 0 0 1 0 .6M250.2 176.3h.7M250.2 176.1v.2M250.5 176.5a.34 .34 0 0 1-.2-.5 .34 .34 0 0 1 .5 0 .34 .34 0 0 1-.2 .5M250.9 176.1v.2M260.1 178.3h17.6"/>
<path d="M270.1 176.5v34.3M270.1 177.3h3M273.1 177.1v.2M273.1 177.3v32.8M275.7 178.3l.2 .6h-.3zM275.7 178.3v11.6M279.4 176.5l.2 .6h-.3zM279.4 176.5v13.4M281.4 176.5h-114.1v34.3h114.1M351.4 178.5h.4l-.2 .6zM351.6 175.7v5M351.6 175.7l.2 .6h-.4z"/>
<path d="M354.7 173.3h1M355.1 173.1l.6 .2-.6 .2zM355.7 171.3v4.4a1.71 1.71 0 0 0-1.7 1.7 1.71 1.71 0 0 0 1.7 1.7M356.8 173.3l.6-.2v.4zM356.8 175.7a1.71 1.71 0 0 1 1.7 1.7 1.71 1.71 0 0 1-1.7 1.7h-7.2M356.8 171.3v4.4M356.8 173.3h3.6M356.8 175.7h-7.2M368.1 176.3h14.3M147.8 186.3v20.8M153.1 198.5v4l.4 3.2M153.1 198.5h.5"/>
<path d="M153.6 198.5l.3 6.5M153.6 198.5h1.4M155 198.5l.3 6.5M167.3 183.3h102.8M167.3 183.7h102.8M174.4 194.6l.2 .6h-.3zM185.3 195.3l-1.1 2.9M195.6 195.7h2.2M195.9 196.6l.8 1.3M196.7 195.7v2.2M197.6 196.6l-.9 1.3M259.3 193a1.1 1.1 0 0 1 1.3-.2 1.1 1.1 0 0 1 .6 1.3 1.08 1.08 0 0 1-1.5 .5 1.08 1.08 0 0 1-.4-1.6z"/>
<path d="M259.4 193.7h1.4M260.1 193v1.4M275.7 195.2v13.9M279.4 195.2v15.6M354.1 187.7v2.3M354.1 188.8h2.2M355 188l1.3 .8M356.3 188.8l-1.3 .9M145.8 207.1h17.5M147.6 206.5h.3l-.1 .6zM153.5 205.7a1.55 1.55 0 0 0 1.8 1.3M153.8 205.7h-.3"/>
<path d="M153.8 205.7l.1 .1M153.9 205h.1M153.9 205h1.4M153.9 205l-.1 .7M153.9 205.8a1.44 1.44 0 0 0 1.4 1.2M153.9 205.8h2.6M155.3 205h2v1.7M155.3 207h6M156.5 205.1v1.4M156.5 205.1h.8M156.5 206.5h.8M157.3 206.7v.3"/>
<path d="M157.3 206.7h4M161.3 206.3v.8M161.3 206.3h2M163.3 209.9h4M163.4 210.3h3.8M167.3 210.4h102.8M167.3 204.1h102.8M167.3 203.7h102.8M167.3 210.2l-.1 .1M173.5 209.2l1.5 .7M174.4 210.1l.2 .6h-.3zM174.4 208.1v7.9h22.5"/>
<path d="M175.5 210.8l.6 .3h16.6M178.3 216.4l-1.1 2.8M188.7 213.2h2.3M189 214.1l.8 1.3M189.8 213.2v2.2M190.7 214.1l-.9 1.3M192.7 211.1h1.2M192.7 210.8v.3M193.9 211.1h6.8M193.9 210.8v.3M200.7 211.1h1.2M200.7 210.8v.3"/>
<path d="M201.9 210.8v.3M219.1 210.8l-.7 .3h-16.5M260.1 210.1l.2 .6h-.3zM260.1 208.1v7.9h22.5M260.1 209.1h17.6M265.7 216.4l-1.2 2.8M270.1 210.3h3M270.1 210.1h3M273.1 210.1v.2M273.1 210.1h.2M273.3 210.1l-.2 .2M274.4 213.2h2.3"/>
<path d="M274.7 214.1l.9 1.3M275.6 213.2v2.2M275.6 208.5h.3l-.2 .6zM276.4 214.1l-.8 1.3M279.3 210.2h.3l-.2 .6zM4 245.2h123v47.8M4 253.7h123M4 259.4h123M52.4 245.2v47.8M83.5 253.7v5.7M104.7 253.7v5.7M216 253h200"/>
<path d="M216 248h65M216 258h65M228.6 243v15M255.2 243v15M281 243v50M296 243v30M346 243v30M361 243v30M381 253v20M392 253v20M416 243h-200v50M4 265h123"/>
<path d="M4 270.6h123M4 276.2h123M84.9 279.3h1.3M85.5 278.6v1.3M216 278h65M216 273h200M216 263h165M216 268h65M231 263v15M256 263v15M311 273v20M393.4 260.5l9-2.5v10l-9-2.5z"/>
<path d="M4 281.8h123M4 287.4h123M83.5 287.4v5.6M84.9 280.6h1.3M104.7 287.4v5.6M267.4 287.2h1.2M267.4 286h1.2M268 285.5v1.1"/>
<circle cx="168.7" cy="53.2" r=".85"/>
<circle cx="168.7" cy="53.2" r=".82"/>
<circle cx="183.7" cy="45.5" r=".72"/>
<circle cx="183.7" cy="45.5" r=".86"/>
<circle cx="188.7" cy="45.5" r=".71"/>
<circle cx="188.7" cy="45.5" r=".85"/>
<circle cx="192.6" cy="45.5" r=".98"/>
<circle cx="192.6" cy="45.5" r=".95"/>
<circle cx="197.3" cy="45.5" r=".85"/>
<circle cx="197.3" cy="45.5" r=".43"/>
<circle cx="202" cy="45.5" r=".98"/>
<circle cx="202" cy="45.5" r=".96"/>
<circle cx="205.8" cy="45.5" r=".71"/>
<circle cx="205.9" cy="45.5" r=".85"/>
<circle cx="210.8" cy="45.5" r=".86"/>
<circle cx="210.9" cy="45.5" r=".71"/>
<circle cx="231.6" cy="44.9" r=".92"/>
<circle cx="260.1" cy="44.9" r=".93"/>
<circle cx="268.7" cy="53.2" r=".85"/>
<circle cx="268.7" cy="53.2" r=".81"/>
<circle cx="168.7" cy="67.5" r=".86"/>
<circle cx="168.7" cy="67.5" r=".82"/>
<circle cx="183.7" cy="75.2" r=".72"/>
<circle cx="183.7" cy="75.2" r=".87"/>
<circle cx="188.7" cy="75.2" r=".71"/>
<circle cx="188.7" cy="75.2" r=".86"/>
<circle cx="192.6" cy="75.2" r=".96"/>
<circle cx="192.6" cy="75.2" r=".98"/>
<circle cx="197.3" cy="75.2" r=".85"/>
<circle cx="197.3" cy="75.2" r=".43"/>
<circle cx="202" cy="75.2" r=".98"/>
<circle cx="202" cy="75.2" r=".97"/>
<circle cx="205.8" cy="75.2" r=".71"/>
<circle cx="205.9" cy="75.2" r=".86"/>
<circle cx="210.8" cy="75.2" r=".87"/>
<circle cx="210.9" cy="75.2" r=".71"/>
<circle cx="231.6" cy="75.7" r=".92"/>
<circle cx="244" cy="77.8" r=".77"/>
<circle cx="244" cy="77.8" r=".74"/>
<circle cx="260.1" cy="75.8" r=".93"/>
<circle cx="268.7" cy="67.5" r=".86"/>
<circle cx="268.7" cy="67.5" r=".82"/>
<circle cx="207.6" cy="88" r=".98"/>
<circle cx="198.4" cy="116" r=".76"/>
<circle cx="198.4" cy="116" r=".74"/>
<circle cx="204.7" cy="118.7" r=".73"/>
<circle cx="204.7" cy="118.7" r=".85"/>
<circle cx="244.1" cy="118.7" r=".76"/>
<circle cx="244.1" cy="118.7" r=".75"/>
<circle cx="244.1" cy="118.7" r=".85"/>
<circle cx="250.4" cy="118.7" r=".86"/>
<circle cx="250.4" cy="118.7" r=".73"/>
<circle cx="326.4" cy="116" r="1.02"/>
<circle cx="326.4" cy="116" r=".96"/>
<circle cx="328.8" cy="115.5" r=".86"/>
<circle cx="328.8" cy="115.5" r=".78"/>
<circle cx="338.3" cy="115.3" r=".78"/>
<circle cx="338.3" cy="115.3" r=".84"/>
<circle cx="340.6" cy="116" r="1.02"/>
<circle cx="340.6" cy="116" r=".96"/>
<circle cx="341" cy="118.4" r=".79"/>
<circle cx="268.8" cy="121.7" r=".86"/>
<circle cx="268.9" cy="121.7" r=".82"/>
<circle cx="325.9" cy="127.7" r=".79"/>
<circle cx="326.4" cy="130.1" r="1.03"/>
<circle cx="326.4" cy="130.1" r=".96"/>
<circle cx="328.7" cy="130.8" r=".83"/>
<circle cx="328.7" cy="130.8" r=".78"/>
<circle cx="333.5" cy="123.1" r="7.6"/>
<circle cx="338.2" cy="130.6" r=".78"/>
<circle cx="340.6" cy="130.1" r="1.03"/>
<circle cx="340.6" cy="130.1" r=".96"/>
<circle cx="341.2" cy="127.8" r=".84"/>
<circle cx="341.2" cy="127.8" r=".78"/>
<circle cx="347.5" cy="125.2" r="1.22"/>
<circle cx="347.5" cy="132.1" r="1.18"/>
<circle cx="347.5" cy="125.2" r="1.19"/>
<circle cx="347.5" cy="132.1" r="1.56"/>
<circle cx="347.5" cy="125.2" r="1.56"/>
<circle cx="347.5" cy="125.2" r="1.43"/>
<circle cx="347.5" cy="132" r="1.43"/>
<circle cx="362.1" cy="132.1" r="1.56"/>
<circle cx="362.1" cy="132" r="1.18"/>
<circle cx="362.1" cy="132" r="1.43"/>
<circle cx="376.6" cy="125.2" r="1.21"/>
<circle cx="376.6" cy="132" r="1.19"/>
<circle cx="376.6" cy="125.2" r="1.43"/>
<circle cx="376.6" cy="132" r="1.43"/>
<circle cx="376.6" cy="132.1" r="1.57"/>
<circle cx="376.6" cy="125.2" r="1.57"/>
<circle cx="376.7" cy="125.2" r="1.18"/>
<circle cx="174.4" cy="178.3" r=".92"/>
<circle cx="174.4" cy="178.3" r=".98"/>
<circle cx="196.3" cy="176.2" r=".34"/>
<circle cx="198.3" cy="176.2" r=".34"/>
<circle cx="203" cy="178.2" r=".92"/>
<circle cx="203" cy="178.3" r=".98"/>
<circle cx="231.6" cy="178.3" r=".96"/>
<circle cx="244" cy="176.2" r=".34"/>
<circle cx="260.1" cy="178.3" r=".96"/>
<circle cx="171.4" cy="189.4" r=".47"/>
<circle cx="171.4" cy="198" r=".47"/>
<circle cx="174.4" cy="193.7" r=".85"/>
<circle cx="184.8" cy="196.7" r=".98"/>
<circle cx="203" cy="193.7" r=".85"/>
<circle cx="259.8" cy="193.7" r="3"/>
<circle cx="266" cy="189.4" r=".48"/>
<circle cx="266" cy="198" r=".48"/>
<circle cx="174.4" cy="209.1" r=".92"/>
<circle cx="174.4" cy="209.1" r=".98"/>
<circle cx="177.7" cy="217.8" r=".99"/>
<circle cx="203" cy="209.1" r=".92"/>
<circle cx="203" cy="209.1" r=".98"/>
<circle cx="231.5" cy="209.1" r=".97"/>
<circle cx="260.1" cy="209.1" r=".97"/>
<circle cx="265.1" cy="217.8" r=".98"/>
</g>
<path d="M412.4 262.3a2.5 2.5 0 0 0-4.1-1.1 2.5 2.5 0 0 0 1 4.2 2.5 2.5 0 0 0 3.2-2.9l-.1-.2" fill="none" stroke="#000" stroke-width=".3" stroke-dasharray="30.5 1.3 1.3 1.3" stroke-dashoffset="24.5" stroke-linecap="butt"/>
<path d="M414.8 261.5a5 5 0 0 0-8.3-2 5 5 0 0 0 2.2 8.3 5 5 0 0 0 6.2-6l-.1-.3" fill="none" stroke="#000" stroke-width=".3" stroke-dasharray="30.5 1.3 1.3 1.3" stroke-dashoffset="16.7" stroke-linecap="butt"/>
<path d="M362.1 121.6v14.3" fill="none" stroke="#000" stroke-width=".3" stroke-dasharray="30.5 1.3 1.3 1.3" stroke-dashoffset="25.2"/>
<path d="M258.7 193.7h-.1M260.2 192.2v-.1M260.2 195.1v.1M261.6 193.7h.1" fill="none" stroke="#000" stroke-width=".3" stroke-dasharray="30.5 1.3 1.3 1.3"/>
<path d="M410 255.7v14.9" fill="none" stroke="#000" stroke-width=".3" stroke-dasharray="30.5 1.3 1.3 1.3" stroke-dashoffset="25"/>
<path d="M403.4 263l12.6-.1" fill="none" stroke="#000" stroke-width=".3" stroke-dasharray="30.5 1.3 1.3 1.3" stroke-dashoffset="26.1"/>
<path d="M216 248v5" fill="none" stroke="#000" stroke-width=".3" stroke-dasharray="30.5 1.3 1.3 1.3" stroke-dashoffset="29.9"/>
<path d="M168.3 45.5v29.7M197.3 45.5v29.7M240.2 45.5v29.7M269.2 45.5v29.7" fill="none" stroke="#f00" stroke-width=".3" stroke-dasharray="30.5 1.3 1.3 1.3" stroke-dashoffset="17.5"/>
<g fill="#000">
<path d="M345.1 132.5l-.2 .6-.3-.1z"/>
<path d="M153.1 29.9l.6-.1v.3zM196.7 29.8l.6 .1-.6 .2zM153.1 34.3l.6-.2v.3zM167.7 34.1l.6 .2-.6 .1z"/>
<path d="M171.3 34.3l.6-.2v.3zM222.7 34.1l.6 .2-.6 .1zM203 152.6l.6-.1v.3zM231 152.5l.6 .1-.6 .2z"/>
<path d="M183.7 37.3l.6-.2v.4zM210.3 37.1l.6 .2-.6 .2z"/>
<path d="M272.7 37.1l.6 .2-.6 .2zM269.1 37.3l.6-.2v.4zM239.5 29.8l.6 .1-.6 .2zM197.3 29.9l.6-.1v.3z"/>
<path d="M218.1 45.5l.1 .6h-.3zM217.9 74.6h.3l-.1 .6zM383.1 112.8l.1 .6h-.3zM382.9 133.9h.3l-.1 .6zM279.4 176.5l.2 .6h-.3zM279.3 210.2h.3l-.2 .6zM275.7 178.3l.2 .6h-.3zM275.6 208.5h.3l-.2 .6z"/>
<path d="M153.1 109.5l.6-.1v.2zM272.7 109.4l.6 .1-.6 .1zM188.7 40.6l.6-.2v.3zM205.2 40.4l.6 .2-.6 .1zM210.9 76.1l-.2 .6h.3zM197.3 76.1l-.2 .6h.3zM362.1 137.6l.6-.1v.3zM378.6 137.5l.6 .1-.6 .2zM153.1 152.6l.6-.1v.3zM173.8 152.5l.6 .1-.6 .2zM174.4 152.6l.6-.1v.3zM202.4 152.5l.6 .1-.6 .2zM174.4 194.6l-.1 .6h.3zM174.4 210.1l-.1 .6h.3zM260.1 210.1l-.1 .6h.3z"/>
<path d="M378.9 108.6l.6 .2-.6 .1zM344.6 108.8l.6-.2v.3z"/>
<path d="M361.5 137.5l.6 .1-.6 .2zM345.1 137.6l.6-.1v.3zM272.7 152.5l.6 .1-.6 .2zM260.1 152.6l.6-.1v.3z"/>
<path d="M231.6 152.6l.6-.1v.3zM259.5 152.5l.6 .1-.6 .2z"/>
<path d="M351.6 175.7l.2 .6h-.4zM351.4 178.5h.4l-.2 .6z"/>
<path d="M356.8 173.3l.6-.2v.4zM355.1 173.1l.6 .2-.6 .2z"/>
<path d="M147.6 206.5h.3l-.1 .6zM147.8 155.7l.1 .6h-.3z"/>
</g>
<g font-size="6.3">
<text x="282.1" y="250.3">名称</text>
<text x="347.1" y="250.3">图号</text>
<text x="282.1" y="260.3">材质</text>
<text x="347.1" y="260.3">质量</text>
<text x="383.3" y="262.1">视</text>
<text x="383.3" y="269.9">图</text>
<text x="282.1" y="270.3">版次</text>
<text x="347.1" y="270.3">比例</text>
</g>
<g font-size="4.2">
<text x="4.8" y="237.6">注意：1.行走平行度（正面+侧面），450行程内，≤±0.03mm，1000行程内，≤±0.05mm。</text>
<text x="12.2" y="243.3">2.本体形变，450行程内，≤±0.03mm，1000行程内，≤±0.05mm。</text>
<text x="18.6" y="251.3">型号/规格</text>
<text x="69.5" y="251.3">GTH12-150-BL-M40-C4</text>
<text x="300.8" y="249.5">GTH12-150-BL-M40-C4</text>
<text x="14.4" y="258.3">螺杆型号/规格</text>
<text x="19.7" y="263.9">有效行程</text>
<text x="63.7" y="258.3">1605</text>
<text x="86.5" y="263.9">150</text>
<text x="89.9" y="258.3">1610</text>
<text x="111.7" y="258.3">1620</text>
<text x="19.7" y="269.5">精度等级</text>
<text x="87.6" y="269.5">C7</text>
<text x="259" y="267">2022/9/29</text>
<text x="19.7" y="275.2">马达容量</text>
<text x="74.9" y="275.2">400W（无刹车）</text>
<text x="15.5" y="280.8">重复定位精度</text>
<text x="86.7" y="280.8">0.02</text>
<text x="9.1" y="286.4">感应开关方式及数量</text>
<text x="72.7" y="286.4">外挂型三只（C4）</text>
<text x="15.5" y="292">建议最快速度</text>
<text x="60.5" y="292">250MM/S</text>
<text x="86.7" y="292">500MM/S</text>
<text x="107.4" y="292">1000MM/S</text>
</g>
<g font-size="4.1">
<text x="374.2" y="175.1">I</text>
<text x="368.1" y="180.4">2 : 3.5</text>
<text x="263.9" y="195.2">I</text>
</g>
<g font-size="3.5">
<text x="120.8" y="35.5">53 滑台极限位置 1</text>
<text x="158.2" y="31.2">154.50 滑台原始位置</text>
<text x="199.5" y="35.5">182</text>
<text x="242.9" y="31.2">150 有效行程</text>
<text x="200.4" y="41.8">60</text>
<text x="200.4" y="38.6">95</text>
<text x="276" y="38.6">14.50 滑台极限位置 1</text>
<text x="219.4" y="62.7" transform="rotate(-90 219.4 62.7)">104</text>
<text x="212.5" y="83.3">8 x M6 贯穿</text>
<text x="198.9" y="89.2">2 x</text>
<text x="209.3" y="89.2">6 H7</text>
<text x="222.5" y="89.2">8</text>
<text x="203.4" y="110.8">420.50</text>
<text x="359.5" y="110">122</text>
<text x="384.4" y="125" transform="rotate(-90 384.4 125)">76</text>
<text x="331.5" y="136">基准面</text>
<text x="349.1" y="138.9">59.50</text>
<text x="369.4" y="138.9">60</text>
<text x="159.7" y="153.9">74.50</text>
<text x="186.4" y="153.9">100</text>
<text x="213.3" y="153.9">100</text>
<text x="246.2" y="153.9">100</text>
<text x="263.7" y="153.9">46</text>
<text x="360.4" y="174.5">2</text>
<text x="149.1" y="186.3" transform="rotate(-90 149.1 186.3)">180</text>
<text x="349.4" y="191.3" transform="rotate(-90 349.4 191.3)">+0.012</text>
<text x="352.9" y="189.5" transform="rotate(-90 352.9 189.5)">0</text>
<text x="356.4" y="187.1" transform="rotate(-90 356.4 187.1)">6</text>
<text x="176" y="198">2 x</text>
<text x="186.4" y="198">6 H7</text>
<text x="199.6" y="198">6</text>
<text x="277" y="195.2" transform="rotate(-90 277 195.2)">108</text>
<text x="280.7" y="195.2" transform="rotate(-90 280.7 195.2)">120</text>
<text x="352.9" y="194.8" transform="rotate(-90 352.9 194.8)">6</text>
<text x="176" y="215.5">4 x M8</text>
<text x="192.6" y="215.5">16</text>
<text x="261.7" y="215.5">4 x M8</text>
<text x="278.4" y="215.5">16</text>
<text x="179.4" y="219">6.5 贯穿</text>
<text x="266.8" y="219">6.5 贯穿</text>
<text x="221.4" y="246.8">1</text>
<text x="221.4" y="251.8">2</text>
<text x="218.8" y="256.8">序号</text>
<text x="232.2" y="256.8">修 订 版 次</text>
<text x="257.5" y="256.8">设计变更编号</text>
<text x="228.2" y="261.8">设</text>
<text x="240.1" y="261.8">计</text>
<text x="252" y="261.8">变</text>
<text x="263.9" y="261.8">更</text>
<text x="219.1" y="266.7">设 计</text>
<text x="366.6" y="269.3">1:3.5</text>
<text x="219.1" y="271.7">校 核</text>
<text x="219.1" y="276.7">批 准</text>
<text x="222.9" y="282.7">技术要求：</text>
<text x="231.8" y="287.3">1、未标注公差全部 0.1</text>
<text x="231.7" y="291.8">2、未标注倒角全部C0.3</text>
</g>
</svg>
